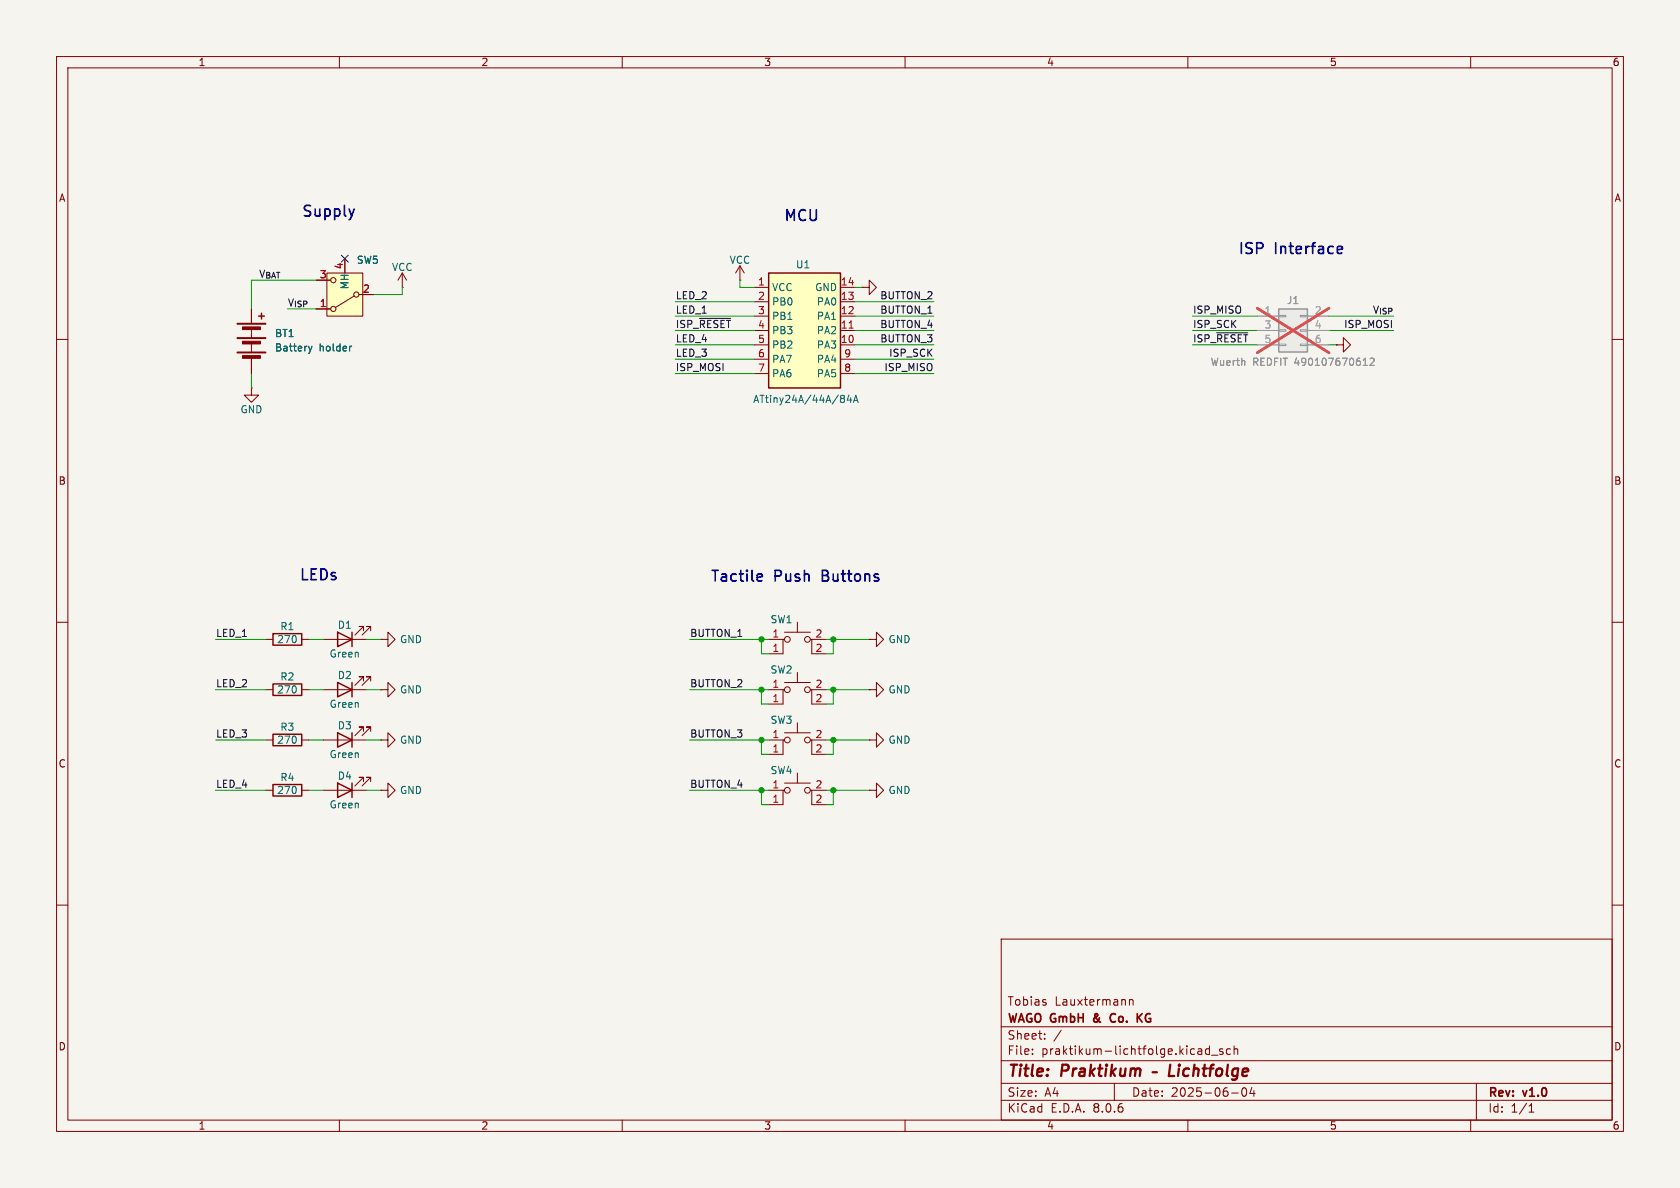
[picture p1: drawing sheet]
<svg xmlns="http://www.w3.org/2000/svg" width="297mm" height="210mm" viewBox="0 0 297 210" stroke-linecap="round" stroke-linejoin="round" font-family="sans-serif">
<path d="M0 0h297v210h-297z" fill="#f5f4ef" stroke="#f5f4ef" stroke-width=".18"/>
<g fill="none" stroke="#840000" stroke-width=".18">
<path d="M10 10h277v190h-277zM12 12h273v186h-273zM60 10v2M110 10v2M160 10v2M210 10v2M260 10v2M10 60h2M44.4 54.6v2.6M44.4 58.3v1.4M130.8 49.5h.1M130.8 47l-.8 1.3"/>
<path d="M130.8 47v2.5M130.8 47l.8 1.3M285 60h2M44.4 68.6v1.3h1.3l-1.3 1.2-1.2-1.2h1.2M44.4 68.6h.1M44.4 60.8v1.4M44.4 63v3M10 110h2M47 113h1.3M53.3 113h1.3M57.1 113h7.7M64.3 111.5v-.8h-.8h.8l-1.6 1.6"/>
<path d="M65.5 111.5v-.8h-.7h.7l-1.5 1.6M67.3 113h1.3v-1.2l1.2 1.2-1.2 1.3v-1.3M67.3 113h.1M153.7 113h1.2v-1.2l1.3 1.2-1.3 1.3v-1.3M153.7 113h.1M285 110h2M47 130.8h1.3M47 121.9h1.3M47 139.7h1.3M53.3 130.8h1.3M53.3 121.9h1.3M53.3 139.7h1.3"/>
<path d="M57.1 130.8h7.7M57.1 121.9h7.7M57.1 139.7h7.7M64.3 129.3v-.8h-.8h.8l-1.6 1.5M64.3 120.4v-.8h-.8h.8l-1.6 1.6M64.3 138.2v-.8h-.8h.8l-1.6 1.5M65.5 129.3v-.8h-.7h.7l-1.5 1.5M65.5 120.4v-.8h-.7h.7l-1.5 1.6M65.5 138.2v-.8h-.7h.7l-1.5 1.5M67.3 121.9h1.3v-1.2l1.2 1.2-1.2 1.3v-1.3M67.3 121.9h.1M67.3 130.8h1.3v-1.3l1.2 1.3-1.2 1.3v-1.3"/>
<path d="M67.3 130.8h.1M153.7 139.7h1.2v-1.3l1.3 1.3-1.3 1.3v-1.3M153.7 139.7h.1M153.7 121.9h1.2v-1.2l1.3 1.2-1.3 1.3v-1.3M153.7 121.9h.1M10 160h2M285 160h2M177 166h108v32h-108zM184.9 177.3v.3M199.7 176.7v1M199.7 176.8l.2-.1 .3 .1 .1 .9M60 198v2"/>
<path d="M110 198v2M160 198v2M177 194.5h108M177 191.5h108M177 187.5h108M177 181.5h108M182.5 186.3v.1M182.5 185.5v.1M184.7 183.6v.1M184.7 182.8v.1M187.6 182.1l-1.3 2M197 191.5v3"/>
<path d="M210 198v2M213.8 184.9v1.5M213.8 185.5l-.4-.1-.3 .3v.4l.1 .2h.6M214.2 186.5h1.1M216.2 185.5l-.4-.1-.2 .2 .1 .2 .5 .2v.3h-.6M217.5 185.5l-.4-.1-.3 .3v.4l.2 .2h.5M217.7 193.2h1.2M218.2 185.5l.2-.1 .3 .1 .1 .9M218.2 184.9v1.5M219.7 192.4a.81 .81 0 0 0 .3 1.4l.2-.1 .2-.5-.2-.8M221.3 192.2l-.3 1.1h.9M221.7 192.8v1"/>
<path d="M260 198v2M261 191.5v6.5M270.3 196.6h.9M270.3 195.5l.4-.4v1.5"/>
</g>
<path d="M203.8 189.5h.7M206.9 188.2l-.3 2h1" fill="none" stroke="#840000" stroke-width=".4"/>
<path d="M197.1 179.3a.74 .74 0 0 0-.9 .5 .74 .74 0 0 0 .6 .9l.3-.1M201.3 179.8l.6 .9M201.9 179.2l-.8 .8M193.4 180v.5" fill="none" stroke="#840000" stroke-width=".3"/>
<g fill="none" stroke="#840000" stroke-width=".25">
<path d="M45.7 55.9h1M46.2 55.4v1M48.3 112h5v2h-5zM59.7 111.8l2.5 1.2-2.5 1.3zM62.2 111.8v2.5M48.3 120.9h5v2h-5zM48.3 138.7h5v2h-5zM48.3 129.8h5v2h-5zM59.7 129.5l2.5 1.3-2.5 1.3zM59.7 120.7l2.5 1.2-2.5 1.3zM59.7 138.4l2.5 1.3-2.5 1.3zM62.2 120.7v2.5"/>
<path d="M62.2 129.5v2.6M62.2 138.4v2.6"/>
</g>
<g fill="#840000" stroke="#840000" stroke-width=".18">
<path d="M41.9 62.2h5.1v.2h-5.1z"/>
<path d="M41.9 59.7h5.1v.1h-5.1z"/>
<path d="M41.9 57.2h5.1v.1h-5.1z"/>
<path d="M42.9 62.9h3.1v.4h-3.1z"/>
<path d="M42.9 60.3h3.1v.5h-3.1z"/>
<path d="M42.9 57.8h3.1v.5h-3.1z"/>
</g>
<path d="M54.6 61.2l.3 .8M54.9 62l-.2 .4M55.2 61.2l-.3 .8M62.2 61.2l-.3 .1" fill="none" stroke="#006464" stroke-width=".18"/>
<path d="M226.1 54.6h5v7.6h-5z" fill="#ebeae8"/>
<path d="M222.2 55.9h3.9M222.2 58.4h3.9M226.1 58.3h1.2v.2h-1.2zM226.1 55.8h1.2v.2h-1.2zM229.9 58.3h1.2v.2h-1.2zM229.9 55.8h1.2v.2h-1.2zM231.1 55.9h3.8M231.1 58.4h3.8M222.2 61h3.9M226.1 60.8h1.2v.3h-1.2zM229.9 60.8h1.2v.3h-1.2zM231.1 61h3.8" fill="none" stroke="#9c9b98" stroke-width=".18"/>
<path d="M226.1 54.6h5v7.6h-5z" fill="none" stroke="#9c9b98" stroke-width=".25"/>
<path d="M241 64.6h.7M241.2 63.5l.2-.2v1.3M242.2 63.4l.5-.1 .2 .4-.8 .9h.8" fill="none" stroke="#939391" stroke-width=".18"/>
<path d="M222.2 54.5l12.7 7.9M234.9 54.5l-12.7 7.9" fill="none" stroke="#e65255" stroke-width=".46"/>
<path d="M236.2 61h1.3v-1.3l1.3 1.3-1.3 1.2v-1.2M236.2 61h.1" fill="none" stroke="#840000" stroke-width=".18"/>
<path d="M57.8 48.3h6.3v7.6h-6.3z" fill="#ffffc2"/>
<g fill="none" stroke="#840000" stroke-width=".18">
<path d="M55.9 54.6h2.5M55.9 49.5h2.5M57.8 48.3h6.3v7.6h-6.3zM61 45.7v2.6M62.6 52.3l-3.3 2.1M63.5 52.1h2.5M71.1 50.8h.1M71.1 48.3l-.7 1.2M71.1 48.3v2.5M71.1 48.3l.8 1.2M67.3 139.7h1.3v-1.3l1.2 1.3-1.2 1.3v-1.3M67.3 139.7h.1"/>
<path d="M153.7 130.8h1.2v-1.3l1.3 1.3-1.3 1.3v-1.3M153.7 130.8h.1"/>
<circle cx="58.9" cy="49.5" r=".46"/>
<circle cx="58.9" cy="54.6" r=".46"/>
<circle cx="63" cy="52.1" r=".46"/>
</g>
<path d="M135.9 48.3h12.7v20.3h-12.7z" fill="#ffffc2"/>
<path d="M135.9 48.3h12.7v20.3h-12.7z" fill="none" stroke="#840000" stroke-width=".25"/>
<g fill="none" stroke="#840000" stroke-width=".18">
<path d="M44.4 54.6v2.6M55.9 54.6h2.5M55.9 49.5h2.5M61 45.7v2.6M63.5 52.1h2.5M133.3 50.8h2.6M133.3 58.4h2.6M133.3 55.9h2.6M133.3 53.3h2.6M148.6 50.8h2.5M148.6 58.4h2.5M148.6 55.9h2.5"/>
<path d="M148.6 53.3h2.5M152.4 50.8h1.3v-1.3l1.2 1.3-1.2 1.3v-1.3M152.4 50.8h.1M44.4 63v3M133.3 61h2.6M133.3 63.5h2.6M133.3 66h2.6M148.6 61h2.5M148.6 63.5h2.5M148.6 66h2.5M236.2 61h.1M135.9 113h2.5"/>
<path d="M138.7 113h-.3v2.6h-2.5M138.7 111.8h4.6M141 110v1.8M141 118.9v1.8M143.3 113h.2v2.6h2.5M143.5 113h2.5M135.9 121.9h2.5M135.9 139.7h2.5M135.9 130.8h2.5M138.7 121.9h-.3v2.6h-2.5M138.7 139.7h-.3v2.5h-2.5M138.7 130.8h-.3v2.6h-2.5"/>
<path d="M138.7 120.7h4.6M138.7 138.4h4.6M138.7 129.5h4.6M141 127.8v1.7M141 136.7v1.7M143.3 121.9h.2v2.6h2.5M143.3 139.7h.2v2.5h2.5M143.3 130.8h.2v2.6h2.5M143.5 121.9h2.5M143.5 139.7h2.5M143.5 130.8h2.5"/>
<circle cx="139.2" cy="113" r=".51"/>
<circle cx="142.7" cy="113" r=".51"/>
<circle cx="139.2" cy="121.9" r=".51"/>
<circle cx="139.2" cy="130.8" r=".51"/>
<circle cx="139.2" cy="139.7" r=".51"/>
<circle cx="142.7" cy="121.9" r=".51"/>
<circle cx="142.7" cy="139.7" r=".51"/>
<circle cx="142.7" cy="130.8" r=".51"/>
</g>
<path d="M150.1 58h.7" fill="none" stroke="#a90000" stroke-width=".18"/>
<path d="M54.6 61.2l.3 .8M54.9 62l-.2 .4M55.2 61.2l-.3 .8M62.2 61.2l-.3 .1M149.1 69.9l.2 .2-.2 .3 .1 .1 .1 .4-.2 .3M150.1 69.8l-.3 .9h.8M150.4 70.3v.9M150.9 71.2l.4-1.3 .4 1.3M151 70.8h.6" fill="none" stroke="#006464" stroke-width=".18"/>
<path d="M123.7 56.3h5.5M215.1 58.8h5.5" fill="none" stroke="#0f0f0f" stroke-width=".18"/>
<path d="M237.2 43.6l.1 .4-.9 .2M134.7 101.5l.1 .4-.9 .2" fill="none" stroke="#0000c2" stroke-width=".3"/>
<g fill="none" stroke="#009600" stroke-width=".18">
<path d="M50.8 54.6h5.1M55.9 49.5h-11.5v5.1M71.1 50.8v1.3h-5.1M119.4 58.4h13.9M119.4 55.9h13.9M119.4 53.3h13.9M130.8 49.5v1.3h2.5M151.1 58.4h14M151.1 55.9h14M151.1 53.3h14M151.1 50.8h1.3M210.8 58.4h11.4"/>
<path d="M210.8 55.9h11.4M234.9 58.4h11.5M234.9 55.9h11.5M44.4 66v2.6M119.4 63.5h13.9M119.4 61h13.9M119.4 66h13.9M151.1 63.5h14M151.1 61h14M151.1 66h14M210.8 61h11.4M234.9 61h1.3"/>
<path d="M38.1 113h8.9M54.6 113h2.5M64.8 113h2.5M121.9 113h14M134.6 113v2.6h1.3M146 113h7.7M147.3 113v2.6h-1.3M38.1 139.7h8.9M38.1 130.8h8.9M38.1 121.9h8.9M54.6 139.7h2.5M54.6 130.8h2.5"/>
<path d="M54.6 121.9h2.5M64.8 139.7h2.5M64.8 130.8h2.5M64.8 121.9h2.5M121.9 139.7h14M121.9 130.8h14M121.9 121.9h14M134.6 139.7v2.5h1.3M134.6 130.8v2.6h1.3M134.6 121.9v2.6h1.3M146 139.7h7.7M146 130.8h7.7"/>
<path d="M146 121.9h7.7M147.3 139.7v2.5h-1.3M147.3 130.8v2.6h-1.3M147.3 121.9v2.6h-1.3"/>
</g>
<path d="M60.4 45.1l1.2 1.2M61.6 45.1l-1.2 1.2" fill="none" stroke="#000084" stroke-width=".18"/>
<path d="M241 64.6h.7M241.2 63.5l.2-.2v1.3M242.2 63.4l.5-.1 .2 .4-.8 .9h.8" fill="none" stroke="#939391" stroke-width=".18"/>
<path d="M222.2 55.9h3.9M222.2 58.4h3.9M231.1 55.9h3.8M231.1 58.4h3.8M222.2 61h3.9M231.1 61h3.8" fill="none" stroke="#9c9b98" stroke-width=".18"/>
<path d="M222.2 54.5l12.7 7.9M234.9 54.5l-12.7 7.9" fill="none" stroke="#e65255" stroke-width=".46"/>
<g fill="#009600" stroke="#009600" stroke-width=".18">
<circle cx="147.3" cy="130.8" r=".46"/>
<circle cx="147.3" cy="113" r=".46"/>
<circle cx="147.3" cy="121.9" r=".46"/>
<circle cx="147.3" cy="139.7" r=".46"/>
<circle cx="134.6" cy="113" r=".46"/>
<circle cx="134.6" cy="121.9" r=".46"/>
<circle cx="134.6" cy="130.8" r=".46"/>
<circle cx="134.6" cy="139.7" r=".46"/>
</g>
<g font-size="2.8" fill="#840000">
<text x="178" y="190.9">Title:</text>
<text x="187.7" y="190.9">Praktikum</text>
<text x="208.3" y="190.9">Lichtfolge</text>
</g>
<g font-size="2.7" fill="#0000c2">
<text x="53.2" y="38.7">Supply</text>
<text x="138.4" y="39.5">MCU</text>
<text x="218.7" y="45.4">ISP</text>
<text x="225.3" y="45.4">Interface</text>
<text x="52.8" y="103">LEDs</text>
<text x="125.4" y="103.3">Tactile</text>
<text x="136.9" y="103.3">Push</text>
<text x="145.7" y="103.3">Buttons</text>
</g>
<g font-size="2.1" fill="#840000">
<text x="178" y="178">Tobias</text>
<text x="186.4" y="178">Lauxtermann</text>
<text x="178" y="184">Sheet:</text>
<text x="178" y="181.2">WAGO GmbH</text>
<text x="194" y="181.2">&amp;</text>
<text x="197.6" y="181.2">Co.</text>
<text x="202.9" y="181.2">KG</text>
<text x="178" y="186.7">File:</text>
<text x="184.1" y="186.7">praktikum-lichtfolge.kicad_sch</text>
<text x="178" y="196.9">KiCad</text>
<text x="178" y="194.1">Size:</text>
<text x="184.7" y="194.1">A4</text>
<text x="185.7" y="196.9">E.D.A.</text>
<text x="193.3" y="196.9">8.0.6</text>
<text x="200" y="194.1">Date:</text>
<text x="207" y="194.1">2025-06-04</text>
<text x="263" y="194.3">Rev:</text>
<text x="263" y="196.9">Id:</text>
<text x="267.1" y="196.9">1/1</text>
<text x="269.4" y="194.3">v1.0</text>
</g>
<g font-size="1.8" fill="#840000">
<text x="35" y="11.9">1</text>
<text x="85" y="11.9">2</text>
<text x="135" y="11.9">3</text>
<text x="185" y="11.9">4</text>
<text x="235" y="11.9">5</text>
<text x="285" y="11.9">6</text>
<text x="10.3" y="35.9">A</text>
<text x="285.3" y="35.9">A</text>
<text x="10.3" y="85.9">B</text>
<text x="285.3" y="85.9">B</text>
<text x="10.3" y="135.9">C</text>
<text x="285.3" y="135.9">C</text>
<text x="10.3" y="185.9">D</text>
<text x="285.3" y="185.9">D</text>
<text x="35" y="199.9">1</text>
<text x="85" y="199.9">2</text>
<text x="135" y="199.9">3</text>
<text x="185" y="199.9">4</text>
<text x="235" y="199.9">5</text>
<text x="285" y="199.9">6</text>
</g>
<g font-size="1.8" fill="#a90000">
<text x="60.7" y="47.7" transform="rotate(-90 60.7 47.7)">4</text>
<text x="56.4" y="49.3">3</text>
<text x="64.1" y="51.8">2</text>
<text x="133.9" y="50.5">1</text>
<text x="133.9" y="53.1">2</text>
<text x="148.5" y="53.1">13</text>
<text x="148.5" y="50.5">14</text>
<text x="56.4" y="54.4">1</text>
<text x="133.9" y="55.6">3</text>
<text x="133.9" y="58.2">4</text>
<text x="148.5" y="58.2">11</text>
<text x="148.5" y="55.6">12</text>
<text x="133.9" y="60.7">5</text>
<text x="133.9" y="63.2">6</text>
<text x="133.9" y="65.8">7</text>
<text x="148.5" y="60.7">10</text>
<text x="149.2" y="65.8">8</text>
<text x="149.2" y="63.2">9</text>
<text x="136.5" y="112.8">1</text>
<text x="144.1" y="112.8">2</text>
<text x="136.5" y="115.3">1</text>
<text x="144.1" y="115.3">2</text>
<text x="136.5" y="121.7">1</text>
<text x="136.5" y="124.2">1</text>
<text x="144.1" y="124.2">2</text>
<text x="144.1" y="121.7">2</text>
<text x="136.5" y="130.6">1</text>
<text x="144.1" y="130.6">2</text>
<text x="136.5" y="133.1">1</text>
<text x="144.1" y="133.1">2</text>
<text x="136.5" y="139.4">1</text>
<text x="136.5" y="142">1</text>
<text x="144.1" y="142">2</text>
<text x="144.1" y="139.4">2</text>
</g>
<g font-size="1.8" fill="#006464">
<text x="63" y="46.8">SW5</text>
<text x="128.9" y="46.8">VCC</text>
<text x="140.6" y="47.6">U1</text>
<text x="61.8" y="51.2" transform="rotate(-90 61.8 51.2)">MH</text>
<text x="69.2" y="48.1">VCC</text>
<text x="136.4" y="51.7">VCC</text>
<text x="144" y="51.7">GND</text>
<text x="48.5" y="59.8">BT1</text>
<text x="136.4" y="54.2">PB0</text>
<text x="136.4" y="56.7">PB1</text>
<text x="136.4" y="59.3">PB3</text>
<text x="144.3" y="59.3">PA2</text>
<text x="144.3" y="56.7">PA1</text>
<text x="144.3" y="54.2">PA0</text>
<text x="48.5" y="62.3">Battery</text>
<text x="56.4" y="62.3">holder</text>
<text x="136.4" y="61.8">PB2</text>
<text x="136.4" y="64.4">PA7</text>
<text x="144.3" y="61.8">PA3</text>
<text x="144.3" y="64.4">PA4</text>
<text x="133" y="71.4">ATtiny24A/44A/84A</text>
<text x="136.4" y="66.9">PA6</text>
<text x="144.3" y="66.9">PA5</text>
<text x="42.4" y="73.3">GND</text>
<text x="48.9" y="113.9">270</text>
<text x="49.5" y="111.6">R1</text>
<text x="59.6" y="111.4">D1</text>
<text x="70.6" y="113.9">GND</text>
<text x="136.1" y="110.4">SW1</text>
<text x="157" y="113.9">GND</text>
<text x="58.2" y="116.4">Green</text>
<text x="136.1" y="119.3">SW2</text>
<text x="48.9" y="122.8">270</text>
<text x="49.5" y="120.5">R2</text>
<text x="58.2" y="125.3">Green</text>
<text x="59.6" y="120.2">D2</text>
<text x="70.6" y="122.8">GND</text>
<text x="157" y="122.8">GND</text>
<text x="48.9" y="131.7">270</text>
<text x="49.5" y="129.4">R3</text>
<text x="59.6" y="129.1">D3</text>
<text x="70.6" y="131.7">GND</text>
<text x="136.1" y="128.2">SW3</text>
<text x="157" y="131.7">GND</text>
<text x="58.2" y="134.2">Green</text>
<text x="136.1" y="137">SW4</text>
<text x="48.9" y="140.6">270</text>
<text x="49.5" y="138.3">R4</text>
<text x="58.2" y="143.1">Green</text>
<text x="59.6" y="138">D4</text>
<text x="70.6" y="140.6">GND</text>
<text x="157" y="140.6">GND</text>
</g>
<g font-size="1.8" fill="#0f0f0f">
<text x="45.7" y="49.2">V_{BAT}</text>
<text x="119.4" y="53">LED_2</text>
<text x="155.5" y="53">BUTTON_2</text>
<text x="50.8" y="54.3">V_{ISP}1</text>
<text x="119.4" y="55.5">LED_1</text>
<text x="119.4" y="58.1">ISP_~{RESET}</text>
<text x="155.5" y="58.1">BUTTON_4</text>
<text x="155.5" y="55.5">BUTTON_1</text>
<text x="210.8" y="58.1">ISP_SCK</text>
<text x="210.8" y="55.5">ISP_MISO</text>
<text x="237.5" y="58.1">ISP_MOSI</text>
<text x="242.6" y="55.5">V_{ISP}</text>
<text x="119.4" y="65.7">ISP_MOSI</text>
<text x="119.4" y="60.6">LED_4</text>
<text x="119.4" y="63.2">LED_3</text>
<text x="155.5" y="60.6">BUTTON_3</text>
<text x="156.2" y="65.7">ISP_MISO</text>
<text x="157.1" y="63.2">ISP_SCK</text>
<text x="210.8" y="60.6">ISP_~{RESET} 5</text>
<text x="38.1" y="112.7">LED_1</text>
<text x="121.9" y="112.7">BUTTON_1</text>
<text x="38.1" y="121.6">LED_2</text>
<text x="121.9" y="121.6">BUTTON_2</text>
<text x="38.1" y="130.5">LED_3</text>
<text x="121.9" y="130.5">BUTTON_3</text>
<text x="38.1" y="139.4">LED_4</text>
<text x="121.9" y="139.4">BUTTON_4</text>
</g>
<g font-size="1.8" fill="#939391">
<text x="227.4" y="53.9">J1</text>
<text x="213.9" y="64.9">Wuerth</text>
<text x="221.4" y="64.9">REDFIT 490107670612</text>
</g>
<g font-size="1.8" fill="#a5a4a2">
<text x="223.4" y="55.6">1</text>
<text x="223.4" y="58.2">3</text>
<text x="232.3" y="55.6">2</text>
<text x="232.3" y="58.2">4</text>
<text x="223.4" y="60.7">5</text>
<text x="232.3" y="60.7">6</text>
</g>
</svg>
